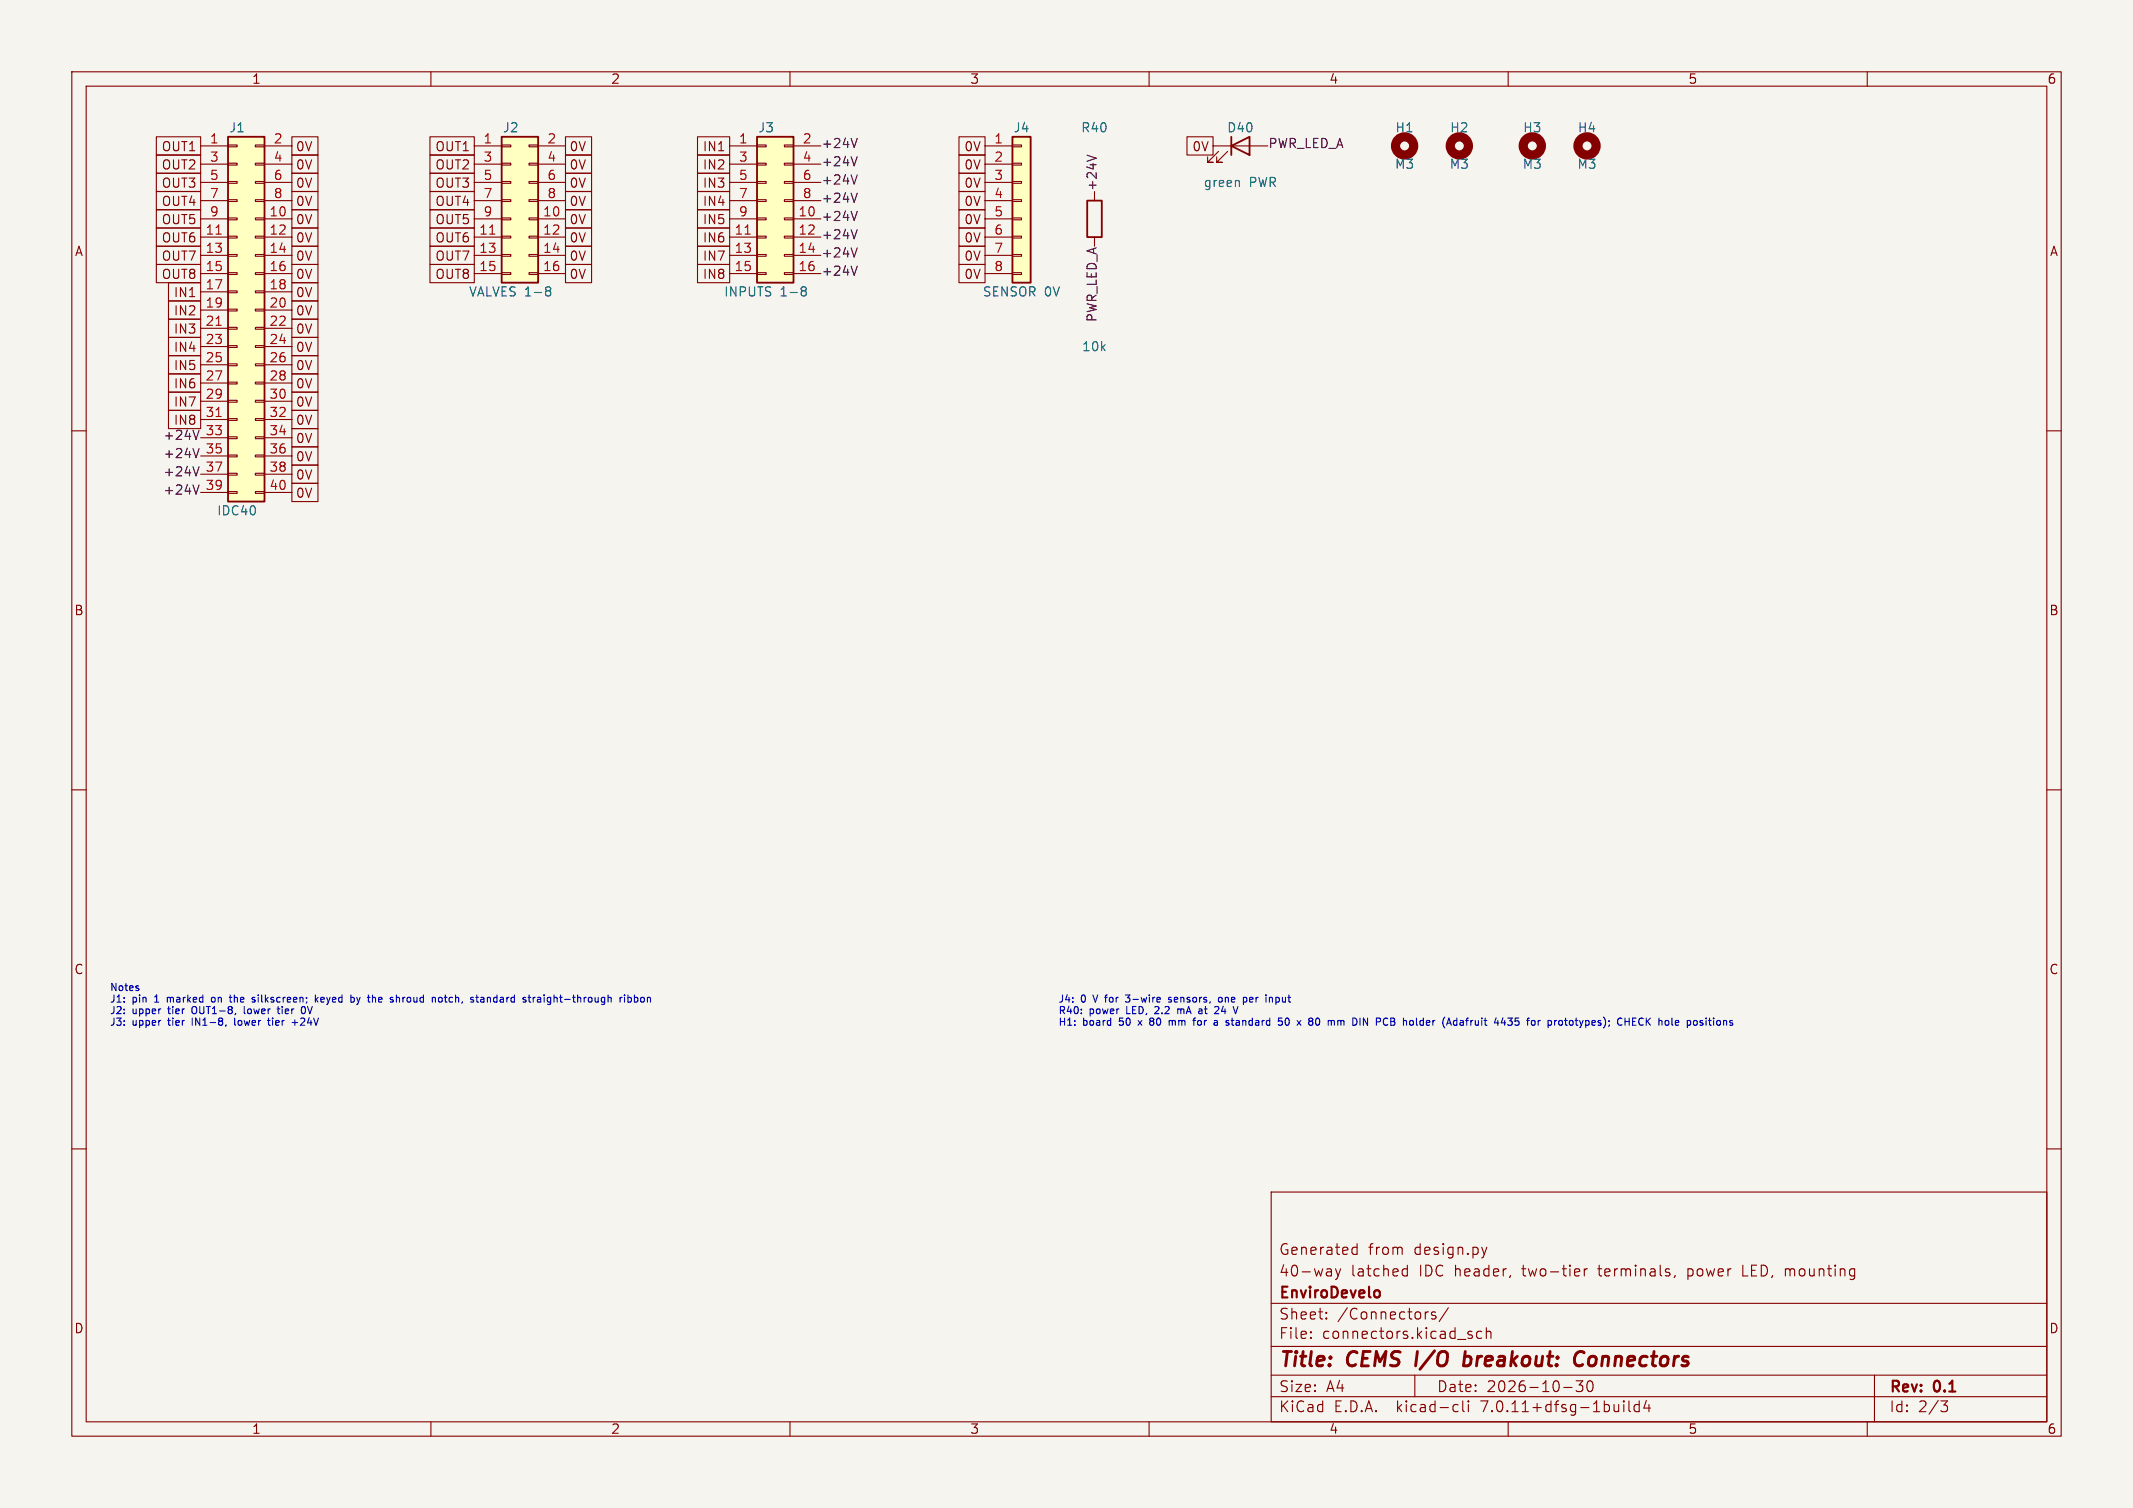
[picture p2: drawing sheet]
<svg xmlns="http://www.w3.org/2000/svg" width="297mm" height="210mm" viewBox="0 0 297 210" stroke-linecap="round" stroke-linejoin="round" font-family="sans-serif">
<path d="M0 0h297v210h-297z" fill="#f5f4ef" stroke="#f5f4ef" stroke-width=".14"/>
<g fill="none" stroke="#840000" stroke-width=".15">
<path d="M10 10h277v190h-277zM12 12h273v186h-273zM21.8 19h6.1v2.6h-6.1zM40.6 19h3.7v2.6h-3.7zM59.9 19h6.1v2.6h-6.1zM60 10v2M78.7 19h3.7v2.6h-3.7zM97.1 19h4.5v2.6h-4.5zM110 10v2M133.5 19h3.7v2.6h-3.7zM160 10v2M165.3 19h3.6v2.6h-3.6z"/>
<path d="M210 10v2M260 10v2M21.8 34.3h6.1v2.5h-6.1zM21.8 36.8h6.1v2.6h-6.1zM21.8 31.7h6.1v2.6h-6.1zM21.8 29.2h6.1v2.6h-6.1zM21.8 26.7h6.1v2.5h-6.1zM21.8 24.1h6.1v2.6h-6.1zM21.8 21.6h6.1v2.5h-6.1zM23.5 39.4h4.4v2.5h-4.4zM27.9 20.3h3.8M27.9 30.5h3.8"/>
<path d="M27.9 33h3.8M27.9 35.6h3.8M27.9 38.1h3.8M27.9 22.9h3.8M27.9 25.4h3.8M27.9 27.9h3.8M31.7 38h1.3v.2h-1.3zM31.7 35.4h1.3v.3h-1.3zM31.7 32.9h1.3v.2h-1.3zM31.7 30.4h1.3v.2h-1.3zM31.7 27.8h1.3v.3h-1.3zM31.7 25.3h1.3v.2h-1.3z"/>
<path d="M31.7 22.7h1.3v.3h-1.3zM31.7 20.2h1.3v.2h-1.3zM35.6 38h1.2v.2h-1.2zM35.6 35.4h1.2v.3h-1.2zM35.6 32.9h1.2v.2h-1.2zM35.6 30.4h1.2v.2h-1.2zM35.6 27.8h1.2v.3h-1.2zM35.6 25.3h1.2v.2h-1.2zM35.6 22.7h1.2v.3h-1.2zM35.6 20.2h1.2v.2h-1.2zM36.8 20.3h3.8M36.8 30.5h3.8"/>
<path d="M36.8 33h3.8M36.8 35.6h3.8M36.8 38.1h3.8M36.8 22.9h3.8M36.8 25.4h3.8M36.8 27.9h3.8M40.6 29.2h3.7v2.6h-3.7zM40.6 21.6h3.7v2.5h-3.7zM40.6 24.1h3.7v2.6h-3.7zM40.6 26.7h3.7v2.5h-3.7zM40.6 31.7h3.7v2.6h-3.7zM40.6 39.4h3.7v2.5h-3.7z"/>
<path d="M40.6 36.8h3.7v2.6h-3.7zM40.6 34.3h3.7v2.5h-3.7zM59.9 29.2h6.1v2.6h-6.1zM59.9 26.7h6.1v2.5h-6.1zM59.9 24.1h6.1v2.6h-6.1zM59.9 21.6h6.1v2.5h-6.1zM59.9 36.8h6.1v2.6h-6.1zM59.9 34.3h6.1v2.5h-6.1zM59.9 31.7h6.1v2.6h-6.1zM66 20.3h3.8M66 30.5h3.8M66 33h3.8"/>
<path d="M66 35.6h3.8M66 38.1h3.8M66 22.9h3.8M66 25.4h3.8M66 27.9h3.8M69.8 38h1.3v.2h-1.3zM69.8 35.4h1.3v.3h-1.3zM69.8 32.9h1.3v.2h-1.3zM69.8 30.4h1.3v.2h-1.3zM69.8 27.8h1.3v.3h-1.3zM69.8 25.3h1.3v.2h-1.3zM69.8 22.7h1.3v.3h-1.3z"/>
<path d="M69.8 20.2h1.3v.2h-1.3zM73.7 38h1.2v.2h-1.2zM73.7 35.4h1.2v.3h-1.2zM73.7 32.9h1.2v.2h-1.2zM73.7 30.4h1.2v.2h-1.2zM73.7 27.8h1.2v.3h-1.2zM73.7 25.3h1.2v.2h-1.2zM73.7 22.7h1.2v.3h-1.2zM73.7 20.2h1.2v.2h-1.2zM74.9 20.3h3.8M74.9 30.5h3.8M74.9 33h3.8"/>
<path d="M74.9 35.6h3.8M74.9 38.1h3.8M74.9 22.9h3.8M74.9 25.4h3.8M74.9 27.9h3.8M78.7 21.6h3.7v2.5h-3.7zM78.7 34.3h3.7v2.5h-3.7zM78.7 31.7h3.7v2.6h-3.7zM78.7 29.2h3.7v2.6h-3.7zM78.7 36.8h3.7v2.6h-3.7zM78.7 24.1h3.7v2.6h-3.7zM78.7 26.7h3.7v2.5h-3.7z"/>
<path d="M97.1 29.2h4.5v2.6h-4.5zM97.1 36.8h4.5v2.6h-4.5zM97.1 34.3h4.5v2.5h-4.5zM97.1 31.7h4.5v2.6h-4.5zM97.1 26.7h4.5v2.5h-4.5zM97.1 24.1h4.5v2.6h-4.5zM97.1 21.6h4.5v2.5h-4.5zM101.6 20.3h3.8M101.6 30.5h3.8M101.6 33h3.8M101.6 35.6h3.8M101.6 38.1h3.8"/>
<path d="M101.6 22.9h3.8M101.6 25.4h3.8M101.6 27.9h3.8M105.4 38h1.3v.2h-1.3zM105.4 35.4h1.3v.3h-1.3zM105.4 32.9h1.3v.2h-1.3zM105.4 30.4h1.3v.2h-1.3zM105.4 27.8h1.3v.3h-1.3zM105.4 25.3h1.3v.2h-1.3zM105.4 22.7h1.3v.3h-1.3zM105.4 20.2h1.3v.2h-1.3zM109.2 38h1.3v.2h-1.3z"/>
<path d="M109.2 35.4h1.3v.3h-1.3zM109.2 32.9h1.3v.2h-1.3zM109.2 30.4h1.3v.2h-1.3zM109.2 27.8h1.3v.3h-1.3zM109.2 25.3h1.3v.2h-1.3zM109.2 22.7h1.3v.3h-1.3zM109.2 20.2h1.3v.2h-1.3zM110.5 20.3h3.8M110.5 30.5h3.8M110.5 33h3.8M110.5 35.6h3.8M110.5 38.1h3.8"/>
<path d="M110.5 22.9h3.8M110.5 25.4h3.8M110.5 27.9h3.8M133.5 21.6h3.7v2.5h-3.7zM133.5 24.1h3.7v2.6h-3.7zM133.5 26.7h3.7v2.5h-3.7zM133.5 29.2h3.7v2.6h-3.7zM133.5 36.8h3.7v2.6h-3.7zM133.5 34.3h3.7v2.5h-3.7zM133.5 31.7h3.7v2.6h-3.7zM137.2 20.3h3.8M137.2 30.5h3.8"/>
<path d="M137.2 33h3.8M137.2 35.6h3.8M137.2 38.1h3.8M137.2 22.9h3.8M137.2 25.4h3.8M137.2 27.9h3.8M141 38h1.2v.2h-1.2zM141 35.4h1.2v.3h-1.2zM141 32.9h1.2v.2h-1.2zM141 30.4h1.2v.2h-1.2zM141 27.8h1.2v.3h-1.2zM141 25.3h1.2v.2h-1.2z"/>
<path d="M141 22.7h1.2v.3h-1.2zM141 20.2h1.2v.2h-1.2zM152.4 26.7v1.2M152.4 33v1.3M168.9 20.3h7.6M169.7 21.1l-1.6 1.5h.8h-.8v-.8M170.9 21.1l-1.5 1.5h.8h-.8v-.8M10 60h2M23.5 44.4h4.4v2.6h-4.4zM23.5 49.5h4.4v2.6h-4.4zM23.5 41.9h4.4v2.6h-4.4zM23.5 57.1h4.4v2.6h-4.4z"/>
<path d="M23.5 54.6h4.4v2.6h-4.4zM23.5 52.1h4.4v2.5h-4.4zM23.5 47h4.4v2.5h-4.4zM27.9 40.6h3.8M27.9 43.2h3.8M27.9 45.7h3.8M27.9 48.3h3.8M27.9 50.8h3.8M27.9 53.3h3.8M27.9 55.9h3.8M27.9 58.4h3.8M31.7 58.3h1.3v.2h-1.3z"/>
<path d="M31.7 55.8h1.3v.2h-1.3zM31.7 53.2h1.3v.3h-1.3zM31.7 50.7h1.3v.2h-1.3zM31.7 48.1h1.3v.3h-1.3zM31.7 45.6h1.3v.2h-1.3zM31.7 43.1h1.3v.2h-1.3zM31.7 40.5h1.3v.3h-1.3zM35.6 58.3h1.2v.2h-1.2zM35.6 55.8h1.2v.2h-1.2zM35.6 53.2h1.2v.3h-1.2zM35.6 50.7h1.2v.2h-1.2zM35.6 48.1h1.2v.3h-1.2z"/>
<path d="M35.6 45.6h1.2v.2h-1.2zM35.6 43.1h1.2v.2h-1.2zM35.6 40.5h1.2v.3h-1.2zM36.8 40.6h3.8M36.8 43.2h3.8M36.8 45.7h3.8M36.8 48.3h3.8M36.8 50.8h3.8M36.8 53.3h3.8M36.8 55.9h3.8M36.8 58.4h3.8M40.6 54.6h3.7v2.6h-3.7z"/>
<path d="M40.6 59.7h3.7v2.5h-3.7zM40.6 57.1h3.7v2.6h-3.7zM40.6 52.1h3.7v2.5h-3.7zM40.6 49.5h3.7v2.6h-3.7zM40.6 47h3.7v2.5h-3.7zM40.6 44.4h3.7v2.6h-3.7zM40.6 41.9h3.7v2.6h-3.7zM285 60h2M27.9 61h3.8M27.9 63.5h3.8M27.9 66h3.8M27.9 68.6h3.8"/>
<path d="M31.7 68.5h1.3v.2h-1.3zM31.7 65.9h1.3v.3h-1.3zM31.7 63.4h1.3v.2h-1.3zM31.7 60.8h1.3v.3h-1.3zM35.6 68.5h1.2v.2h-1.2zM35.6 65.9h1.2v.3h-1.2zM35.6 63.4h1.2v.2h-1.2zM35.6 60.8h1.2v.3h-1.2zM36.8 61h3.8M36.8 63.5h3.8M36.8 66h3.8M36.8 68.6h3.8"/>
<path d="M40.6 62.2h3.7v2.6h-3.7zM40.6 64.8h3.7v2.5h-3.7zM40.6 67.3h3.7v2.6h-3.7zM10 110h2M285 110h2M10 160h2M285 160h2M177 166h108v32h-108zM186 176.7l.3 1M186.3 177.7l-.1 .4-.2 .1M186.7 176.7l-.4 1M188.4 174.6l.1 .1 .5-.1"/>
<path d="M188.4 173.8l.1-.1 .5 .1M189 173.2v1.5M195.4 177.6l.1 .1 .5-.1M195.4 176.8l.1-.1 .5 .1M196 176.2v1.5M206.3 173.7l.4 1M206.7 174.7l-.2 .4M207 173.7l-.3 1M219.7 176.7l.2 .1 .1 .3-.8 .1M219.9 177.6l-.2 .1M220.6 176.7v1M221 176.7l-.3 .1-.1 .2"/>
<path d="M233.2 177.6l-.1 .3M242.7 176.2v1.5h.7M60 198v2M110 198v2M160 198v2M177 194.5h108M177 191.5h108M177 187.5h108M177 181.5h108M182.5 186.3h.1l-.1 .1M182.5 186.3v.1M182.5 185.5v.1"/>
<path d="M182.5 185.5h.1l-.1 .1M184.7 183.6v.1M184.7 183.6h-.1l.1 .1M184.7 182.8v.1M184.7 182.8h-.1l.1 .1M197 191.5v3M198.7 182.7h.2M199.9 182.8l-.4-.1-.2 .2 .1 .2 .5 .2 .1 .1-.1 .2-.2 .1-.4-.1M201.7 182.1l-1.3 2M202.6 195.6l.4 .1M203 196.5l-.4 .1M203.7 195.1v1.3l.2 .2"/>
<path d="M204.5 195.1v.1M204.5 195.6v1M204.5 195.1l-.1 .1h.1M204.6 185.9l.4 .1v.2l-.2 .2h-.3M204.6 185.4l.4 .1M206.3 185.5l-.4-.1-.3 .3v.4l.1 .2 .2 .1 .4-.1M207 185.5a.37 .37 0 0 1 .6 .1v.8M207 184.9v1.5M210 198v2M217.7 193.2h1.2M219.5 192.3h.9l-.5 .6a.41 .41 0 0 1 .5 .3v.3l-.2 .2-.5 .1-.2-.1M221.2 192.4a.36 .36 0 0 1 .5 .2 .77 .77 0 0 1-.4 1.2 1 1 0 0 1-.1-1.4z"/>
<path d="M226.1 195.1v.1M226.1 195.6v1M226.1 195.1l-.1 .1h.1M226.1 195.1l.1 .1h-.1M226.8 195.1v1.3l.2 .2M228.2 195.7l-.4-.1-.3 .3v.4l.2 .2 .1 .1 .4-.1M228.2 195.1v1.5M229.2 195l-.3 1.1h.9M229.6 195.6v1M260 198v2M261 191.5v6.5M270.2 195.1h1l-.5 .6a.41 .41 0 0 1 .5 .3v.3l-.2 .2-.5 .1"/>
</g>
<path d="M197.4 188.2l-.3 2M203.9 189l.2-.1 .6 .1M204 188.2l-.2 2M204.7 190a.66 .66 0 0 1-.9 .1M220.6 188.4a.8 .8 0 0 0-.9-.1 .8 .8 0 0 0-.4 .8 .76 .76 0 0 0 .1 .9 .76 .76 0 0 0 .9 .1l.1-.1" fill="none" stroke="#840000" stroke-width=".4"/>
<path d="M192 179.8l.1 .2v.4l-.1 .2" fill="none" stroke="#840000" stroke-width=".3"/>
<g fill="#ffffc2" stroke="#ffffc2" stroke-width=".14">
<path d="M69.8 19.1h5.1v20.3h-5.1z"/>
<path d="M141 19.1h2.5v20.3h-2.5z"/>
<path d="M105.4 19.1h5.1v20.3h-5.1z"/>
<path d="M31.7 19.1h5.1v50.8h-5.1z"/>
</g>
<path d="M31.7 19.1h5.1v50.8h-5.1zM69.8 19.1h5.1v20.3h-5.1zM105.4 19.1h5.1v20.3h-5.1zM141 19.1h2.5v20.3h-2.5zM171.4 19.1v2.5M151.4 27.9h2v5.1h-2zM171.4 20.3l2.6-1.2v2.5z" fill="none" stroke="#840000" stroke-width=".25"/>
<path d="M30.1 32.6h.7M68.2 32.6h.7M103.7 32.6h.8M30.1 45.3h.7M30.1 58h.7" fill="none" stroke="#a90000" stroke-width=".15"/>
<path d="M172.5 25.2l.1 .8M76.1 40.4l.1 .1M76.1 40l.3-.1 .2 .2 .1 .2-.3 .2M76.2 40.5h.2M76.2 40.5l-.1 .1M76.4 40.5l.3 .2-.1 .4-.2 .1h-.3M111.7 40l.3-.1 .2 .2 .1 .2-.3 .2M111.7 40.4l.1 .1M111.8 40.5h.2M111.8 40.5l-.1 .1M112 40.5l.3 .2-.1 .4-.2 .1h-.3" fill="none" stroke="#006464" stroke-width=".15"/>
<g fill="none" stroke="#840000" stroke-width="1.3">
<circle cx="195.6" cy="20.3" r="1.27"/>
<circle cx="203.2" cy="20.3" r="1.27"/>
<circle cx="213.4" cy="20.3" r="1.27"/>
<circle cx="221" cy="20.3" r="1.27"/>
</g>
<g fill="none" stroke="#0f0f0f" stroke-width=".15">
<path d="M119.4 19.3l-.5 1.3M119.4 37.1l-.5 1.2M119.4 34.5l-.5 1.3M119.4 32l-.5 1.3M119.4 29.4l-.5 1.3M119.4 21.8l-.5 1.3M119.4 24.4l-.5 1.2M119.4 26.9l-.5 1.3M151.4 21.6l1.2 .4M27.7 59.9l-.4 1.3M27.7 62.5l-.4 1.2M27.7 65l-.4 1.3"/>
<path d="M27.7 67.5l-.4 1.3"/>
</g>
<g fill="none" stroke="#0000c2" stroke-width=".15">
<path d="M19.3 137.7v.2M23.3 138.9v.7M23.3 138.9v.1M29.8 138.9h-.3l-.1 .2 .1 .4 .3 .1M31.9 138.9h.4M32.1 138.6v.8M32.1 139.5l.2 .1M35.2 138.9h.3M35.2 139.2l.3 .1v.1l-.1 .2h-.2M36 138.6v.1M43.9 138.6v1M44 139.2l.3 .4"/>
<path d="M44.3 138.9l-.4 .4M45 138.9h-.2l-.1 .1v.5l.3 .1M45.1 139.1l-.4 .1M49.7 138.9l.2 .7M49.9 139.6l-.2 .3M50.1 138.9l-.2 .7M52.9 138.9l-.2 .1v.4l.2 .2M53.2 139.1l-.5 .1M56.1 138.9v.7M56.2 138.9l-.1 .2M61.2 138.9h.3l.1 .2-.1 .4-.3 .1M61.9 138.9h.3"/>
<path d="M62 138.6v.8l.2 .2M67 138.9h.3l.1 .7M67.4 139.1l-.3 .1-.2 .1 .2 .3 .3-.1M67.9 138.9v.7M67.9 138.9v.1M74.2 138.9v.7M74.5 138.9l-.3 .2M74.9 138.9h.3l.1 .7M75.3 139.1l-.3 .1-.2 .1 .2 .3 .3-.1M86.3 138.9v.7M86.6 138.9l-.3 .2M87 138.6v.1"/>
<path d="M87 138.9v.7M87.4 138.9h.3l.2 .2-.1 .4h-.4M87.4 138.6v1M88.3 138.9h.3l.2 .2-.1 .4h-.4M88.3 138.6v1M89.2 139v.5M156.7 139.5l.4 .1M156.7 138.6h.6l-.3 .3h.1M163.1 138.9h-.3l-.1 .1 .1 .2 .3 .1v.2h-.4M169.7 139l.1-.1 .3 .1 .1 .4-.1 .1-.3 .1-.1-.1zM174.3 138.9h-.2l-.1 .1v.5l.3 .1M174.5 139.1l-.5 .1"/>
<path d="M176.3 138.6v.1M177 138.9l.2 .1v.6M26.8 140.3a.77 .77 0 0 0 .1 .8M26.8 141.8v1M31.5 142.7l-.1 .2M32.7 141.8v.8l.1 .2M34 140.2v.8l.1 .2M37.2 142.1h.4M37.4 141.8v.8l.2 .2M38.7 140.2v.8l.3 .2M40.7 142.4h.7M41.1 142v.8"/>
<path d="M42.5 140.6l-.1 .5-.1 .1-.2-.1M158.5 142.1l.5 .7M159 142.1l-.5 .7M160.1 142.7l.4 .1M160.2 142.3h-.1M161.3 140.6l-.5 .6h.6M162.8 142.2l.3-.1 .1 .2M163.2 142.3v.5M163.4 142.1l-.2 .2M164 140.5v.7M166.1 142.1h.4M166.2 141.9v.9"/>
<path d="M167.1 142.1l-.3 .1v.1v.4l.3 .1M167.4 141.1l-.4 .1M167.4 140.6v.6M167.4 140.7l-.4 .1M169.3 140.2h.3l.1 .3-.6 .7h.6M171.4 142.1h.4M171.6 141.8v.8M171.7 142.8h.1M178 141.8h.5M178.1 142.2h.3l.2 .2-.1 .3-.4 .1M179 141.9l.2-.1a.53 .53 0 0 1 .3 .5 .53 .53 0 0 1-.3 .5l-.2-.1-.1-.3zM182.4 142.2l-.2 .2v.2l.1 .1 .3 .1"/>
<path d="M182.4 142.2h.2M182.8 142l-.1-.2h-.3l-.2 .2 .2 .2M183.2 142.2l.1-.3 .1-.1 .3 .1 .1 .3M186.7 142.3l.1-.2 .3 .1v.6M188.9 142l-.1-.2h-.4v1M189.4 141.8v1M190.4 141.8v1l-.6-1v1M194.1 142.3l.1 .1-.1 .3M194.1 141.9v.3M201.2 141.6l-.2 .2M203.3 142.6l.1 .2 .4-.1M203.3 142.2h.4l.1 .6"/>
<path d="M203.8 142.4h-.4l-.1 .1M204.1 142.1h.4M204.4 141.8l-.2 .1v.9M209.9 141.8h.7l-.4 .4M210.4 142.2l.2 .2v.2l-.2 .2M211.5 141.8h-.5l-.1 .5 .2-.1h.3l.1 .2v.3l-.2 .1-.4-.1M215.7 142.1l.2 .1 .1 .1v.4l-.3 .1M216.5 142.1v.7M216.6 142.2l-.1 .1M219.3 142.1h.4M219.5 141.8v.8l.2 .2M223.3 141.6l.1 .2"/>
<path d="M228.8 141.9a.47 .47 0 0 0-.7 .3 .47 .47 0 0 0 .5 .6l.2-.1M229.2 141.8v1M229.4 142.2l.4 .6M229.8 141.8l-.6 .6M239.1 142.2l.3-.1 .2 .2-.1 .4-.3 .1-.1-.1"/>
</g>
<g font-size="2.8" fill="#840000">
<text x="178" y="190.9">Title:</text>
<text x="187.7" y="190.9">CEMS</text>
<text x="198" y="190.9">I/O</text>
<text x="205.4" y="190.9">breakout:</text>
<text x="221.7" y="190.9">Connectors</text>
</g>
<g font-size="2.1" fill="#840000">
<text x="178" y="178">40-way</text>
<text x="178" y="175">Generated</text>
<text x="188.1" y="178">latched</text>
<text x="190.5" y="175">from</text>
<text x="197" y="175">design.py</text>
<text x="197.7" y="178">IDC header,</text>
<text x="212.3" y="178">two-tier</text>
<text x="223" y="178">terminals,</text>
<text x="235.5" y="178">power</text>
<text x="243.3" y="178">LED, mounting</text>
<text x="178" y="184">Sheet:</text>
<text x="178" y="181.2">EnviroDevelo</text>
<text x="186.2" y="184">/Connectors/</text>
<text x="178" y="186.7">File:</text>
<text x="184.1" y="186.7">connectors.kicad_sch</text>
<text x="178" y="196.9">KiCad</text>
<text x="178" y="194.1">Size:</text>
<text x="184.7" y="194.1">A4</text>
<text x="185.7" y="196.9">E.D.A.</text>
<text x="194.6" y="196.9">kicad-cli</text>
<text x="200" y="194.1">Date:</text>
<text x="206.5" y="196.9">7.0.11+dfsg-1build4</text>
<text x="207" y="194.1">2026-10-30</text>
<text x="263" y="194.3">Rev:</text>
<text x="263" y="196.9">Id:</text>
<text x="267.1" y="196.9">2/3</text>
<text x="269.4" y="194.3">0.1</text>
</g>
<g font-size="1.8" fill="#840000">
<text x="35" y="11.9">1</text>
<text x="85" y="11.9">2</text>
<text x="135" y="11.9">3</text>
<text x="185" y="11.9">4</text>
<text x="235" y="11.9">5</text>
<text x="285" y="11.9">6</text>
<text x="22.4" y="23.8">OUT2</text>
<text x="22.4" y="21.3">OUT1</text>
<text x="41.1" y="21.3">0V</text>
<text x="41.1" y="23.8">0V</text>
<text x="60.5" y="23.8">OUT2</text>
<text x="60.5" y="21.3">OUT1</text>
<text x="79.2" y="23.8">0V</text>
<text x="79.2" y="21.3">0V</text>
<text x="97.8" y="23.8">IN2</text>
<text x="97.8" y="21.3">IN1</text>
<text x="134.2" y="21.3">0V</text>
<text x="134.2" y="23.8">0V</text>
<text x="165.9" y="21.3">0V</text>
<text x="22.4" y="28.9">OUT4</text>
<text x="22.4" y="26.4">OUT3</text>
<text x="41.1" y="26.4">0V</text>
<text x="41.1" y="28.9">0V</text>
<text x="60.5" y="28.9">OUT4</text>
<text x="60.5" y="26.4">OUT3</text>
<text x="79.2" y="26.4">0V</text>
<text x="79.2" y="28.9">0V</text>
<text x="97.8" y="28.9">IN4</text>
<text x="97.8" y="26.4">IN3</text>
<text x="134.2" y="26.4">0V</text>
<text x="134.2" y="28.9">0V</text>
<text x="10.3" y="35.9">A</text>
<text x="22.4" y="34">OUT6</text>
<text x="22.4" y="31.4">OUT5</text>
<text x="41.1" y="31.4">0V</text>
<text x="41.1" y="34">0V</text>
<text x="60.5" y="31.4">OUT5</text>
<text x="60.5" y="34">OUT6</text>
<text x="79.2" y="34">0V</text>
<text x="79.2" y="31.4">0V</text>
<text x="97.8" y="31.4">IN5</text>
<text x="97.8" y="34">IN6</text>
<text x="134.2" y="31.4">0V</text>
<text x="134.2" y="34">0V</text>
<text x="285.3" y="35.9">A</text>
<text x="22.4" y="36.5">OUT7</text>
<text x="22.4" y="39.1">OUT8</text>
<text x="24.1" y="41.6">IN1</text>
<text x="41.1" y="41.6">0V</text>
<text x="41.1" y="39.1">0V</text>
<text x="41.1" y="36.5">0V</text>
<text x="60.5" y="39.1">OUT8</text>
<text x="60.5" y="36.5">OUT7</text>
<text x="79.2" y="36.5">0V</text>
<text x="79.2" y="39.1">0V</text>
<text x="97.8" y="39.1">IN8</text>
<text x="97.8" y="36.5">IN7</text>
<text x="134.2" y="39.1">0V</text>
<text x="134.2" y="36.5">0V</text>
<text x="24.1" y="46.7">IN3</text>
<text x="24.1" y="44.1">IN2</text>
<text x="41.1" y="46.7">0V</text>
<text x="41.1" y="44.1">0V</text>
<text x="24.1" y="51.8">IN5</text>
<text x="24.1" y="49.2">IN4</text>
<text x="41.1" y="51.8">0V</text>
<text x="41.1" y="49.2">0V</text>
<text x="24.1" y="56.8">IN7</text>
<text x="24.1" y="54.3">IN6</text>
<text x="41.1" y="56.8">0V</text>
<text x="41.1" y="59.4">0V</text>
<text x="41.1" y="54.3">0V</text>
<text x="41.1" y="61.9">0V</text>
<text x="41.1" y="64.5">0V</text>
<text x="41.1" y="67">0V</text>
<text x="41.1" y="69.5">0V</text>
<text x="10.3" y="85.9">B</text>
<text x="285.3" y="85.9">B</text>
<text x="10.3" y="135.9">C</text>
<text x="285.3" y="135.9">C</text>
<text x="10.3" y="185.9">D</text>
<text x="285.3" y="185.9">D</text>
<text x="35" y="199.9">1</text>
<text x="85" y="199.9">2</text>
<text x="135" y="199.9">3</text>
<text x="185" y="199.9">4</text>
<text x="235" y="199.9">5</text>
<text x="285" y="199.9">6</text>
</g>
<g font-size="1.8" fill="#a90000">
<text x="29.1" y="20.1">1</text>
<text x="29.1" y="22.6">3</text>
<text x="38" y="20.1">2</text>
<text x="38" y="22.6">4</text>
<text x="67.2" y="20.1">1</text>
<text x="67.2" y="22.6">3</text>
<text x="76.1" y="20.1">2</text>
<text x="76.1" y="22.6">4</text>
<text x="102.8" y="20.1">1</text>
<text x="102.8" y="22.6">3</text>
<text x="111.7" y="20.1">2</text>
<text x="111.7" y="22.6">4</text>
<text x="138.4" y="20.1">1</text>
<text x="138.4" y="22.6">2</text>
<text x="29.1" y="25.1">5</text>
<text x="29.1" y="27.7">7</text>
<text x="38" y="25.1">6</text>
<text x="38" y="27.7">8</text>
<text x="67.2" y="25.1">5</text>
<text x="67.2" y="27.7">7</text>
<text x="76.1" y="25.1">6</text>
<text x="76.1" y="27.7">8</text>
<text x="102.8" y="25.1">5</text>
<text x="102.8" y="27.7">7</text>
<text x="111.7" y="25.1">6</text>
<text x="111.7" y="27.7">8</text>
<text x="138.4" y="25.1">3</text>
<text x="138.4" y="27.7">4</text>
<text x="28.5" y="32.8">11</text>
<text x="28.5" y="35.3">13</text>
<text x="29.1" y="30.2">9</text>
<text x="37.4" y="30.2">10</text>
<text x="37.4" y="32.8">12</text>
<text x="37.4" y="35.3">14</text>
<text x="66.6" y="32.8">11</text>
<text x="66.6" y="35.3">13</text>
<text x="67.2" y="30.2">9</text>
<text x="75.5" y="30.2">10</text>
<text x="75.5" y="32.8">12</text>
<text x="75.5" y="35.3">14</text>
<text x="102.2" y="32.8">11</text>
<text x="102.2" y="35.3">13</text>
<text x="102.8" y="30.2">9</text>
<text x="111.1" y="30.2">10</text>
<text x="111.1" y="32.8">12</text>
<text x="111.1" y="35.3">14</text>
<text x="138.4" y="30.2">5</text>
<text x="138.4" y="32.8">6</text>
<text x="138.4" y="35.3">7</text>
<text x="28.5" y="37.8">15</text>
<text x="28.5" y="40.4">17</text>
<text x="37.4" y="37.8">16</text>
<text x="37.4" y="40.4">18</text>
<text x="66.6" y="37.8">15</text>
<text x="75.5" y="37.8">16</text>
<text x="102.2" y="37.8">15</text>
<text x="111.1" y="37.8">16</text>
<text x="138.4" y="37.8">8</text>
<text x="28.5" y="42.9">19</text>
<text x="28.5" y="45.5">21</text>
<text x="37.4" y="42.9">20</text>
<text x="37.4" y="45.5">22</text>
<text x="28.5" y="48">23</text>
<text x="28.5" y="50.5">25</text>
<text x="28.5" y="53.1">27</text>
<text x="37.4" y="48">24</text>
<text x="37.4" y="50.5">26</text>
<text x="37.4" y="53.1">28</text>
<text x="28.5" y="55.6">29</text>
<text x="28.5" y="58.2">31</text>
<text x="37.4" y="55.6">30</text>
<text x="37.4" y="58.2">32</text>
<text x="28.5" y="60.7">33</text>
<text x="28.5" y="63.2">35</text>
<text x="28.5" y="65.8">37</text>
<text x="37.4" y="60.7">34</text>
<text x="37.4" y="63.2">36</text>
<text x="37.4" y="65.8">38</text>
<text x="28.5" y="68.3">39</text>
<text x="37.4" y="68.3">40</text>
</g>
<g font-size="1.8" fill="#006464">
<text x="31.8" y="18.6">J1</text>
<text x="69.9" y="18.6">J2</text>
<text x="105.5" y="18.6">J3</text>
<text x="141" y="18.6">J4</text>
<text x="150.5" y="18.6">R40</text>
<text x="170.8" y="18.6">D40</text>
<text x="194.1" y="23.7">M3</text>
<text x="194.2" y="18.6">H1</text>
<text x="201.8" y="23.7">M3</text>
<text x="201.8" y="18.6">H2</text>
<text x="211.9" y="23.7">M3</text>
<text x="212" y="18.6">H3</text>
<text x="219.5" y="23.7">M3</text>
<text x="219.6" y="18.6">H4</text>
<text x="167.5" y="26.3">green</text>
<text x="173.9" y="26.3">PWR</text>
<text x="65.2" y="41.5">VALVES 1-8</text>
<text x="100.7" y="41.5">INPUTS</text>
<text x="108.6" y="41.5">1-8</text>
<text x="136.8" y="41.5">SENSOR 0V</text>
<text x="150.6" y="49.1">10k</text>
<text x="30.1" y="72">IDC40</text>
</g>
<g font-size="1.8" fill="#0f0f0f">
<text x="114.3" y="20.8">+24V</text>
<text x="114.3" y="23.4">+24V</text>
<text x="176.5" y="20.8">PWR_LED_A</text>
<text x="114.3" y="25.9">+24V</text>
<text x="114.3" y="28.5">+24V</text>
<text x="152.9" y="26.7" transform="rotate(-90 152.9 26.7)">+24V</text>
<text x="114.3" y="33.5">+24V</text>
<text x="114.3" y="31">+24V</text>
<text x="114.3" y="38.6">+24V</text>
<text x="114.3" y="36.1">+24V</text>
<text x="152.9" y="45" transform="rotate(-90 152.9 45)">PWR_LED_A</text>
<text x="24.1" y="59.4">IN8</text>
<text x="22.7" y="64">+24V</text>
<text x="22.7" y="61.5">+24V</text>
<text x="22.7" y="66.6">+24V</text>
<text x="22.7" y="69.1">+24V</text>
</g>
<g font-size="1.4" fill="#0000c2">
<text x="15.2" y="138.4">Notes</text>
<text x="15.2" y="140">J1:</text>
<text x="15.2" y="141.6">J2:</text>
<text x="15.2" y="143.2">J3:</text>
<text x="18.4" y="140">pin</text>
<text x="18.4" y="141.6">upper</text>
<text x="18.4" y="143.2">upper</text>
<text x="21.8" y="140">1</text>
<text x="23.7" y="141.6">tier</text>
<text x="23.7" y="143.2">tier</text>
<text x="23.7" y="140">marked</text>
<text x="27.2" y="141.6">OUT1-8,</text>
<text x="27.2" y="143.2">IN1-8,</text>
<text x="30.2" y="140">on</text>
<text x="33" y="140">the</text>
<text x="33.4" y="143.2">lower</text>
<text x="34.7" y="141.6">lower</text>
<text x="36.4" y="140">silkscreen;</text>
<text x="38.3" y="143.2">tier</text>
<text x="39.7" y="141.6">tier</text>
<text x="41.9" y="143.2">+24V</text>
<text x="43.2" y="141.6">0V</text>
<text x="45.4" y="140">keyed</text>
<text x="50.6" y="140">by</text>
<text x="53.3" y="140">the</text>
<text x="56.6" y="140">shroud</text>
<text x="62.7" y="140">notch,</text>
<text x="68.3" y="140">standard</text>
<text x="75.9" y="140">straight-through</text>
<text x="89.6" y="140">ribbon</text>
<text x="147.3" y="140">J4:</text>
<text x="147.3" y="141.6">R40:</text>
<text x="147.3" y="143.2">H1:</text>
<text x="150.5" y="140">0</text>
<text x="150.8" y="143.2">board</text>
<text x="151.7" y="141.6">power</text>
<text x="152.5" y="140">V for</text>
<text x="156.1" y="143.2">50</text>
<text x="157.1" y="141.6">LED,</text>
<text x="157.5" y="140">3-wire</text>
<text x="159" y="143.2">x</text>
<text x="160.8" y="143.2">80</text>
<text x="161.3" y="141.6">2.2</text>
<text x="163.7" y="140">sensors,</text>
<text x="163.7" y="143.2">mm</text>
<text x="164.7" y="141.6">mA</text>
<text x="167.4" y="143.2">for</text>
<text x="167.9" y="141.6">at</text>
<text x="170.4" y="141.6">24</text>
<text x="170.5" y="143.2">a</text>
<text x="170.9" y="140">one</text>
<text x="172.5" y="143.2">standard</text>
<text x="174.6" y="140">per</text>
<text x="178" y="140">input</text>
<text x="180" y="143.2">50</text>
<text x="182.9" y="143.2">x</text>
<text x="184.8" y="143.2">80</text>
<text x="187.7" y="143.2">mm</text>
<text x="191.4" y="143.2">DIN</text>
<text x="194.9" y="143.2">PCB</text>
<text x="198.9" y="143.2">holder</text>
<text x="204.7" y="143.2">(Adafruit</text>
<text x="212.2" y="143.2">4435</text>
<text x="217" y="143.2">for</text>
<text x="220.1" y="143.2">prototypes);</text>
<text x="230.1" y="143.2">CHECK</text>
<text x="236.1" y="143.2">hole</text>
<text x="240.3" y="143.2">positions</text>
</g>
</svg>
